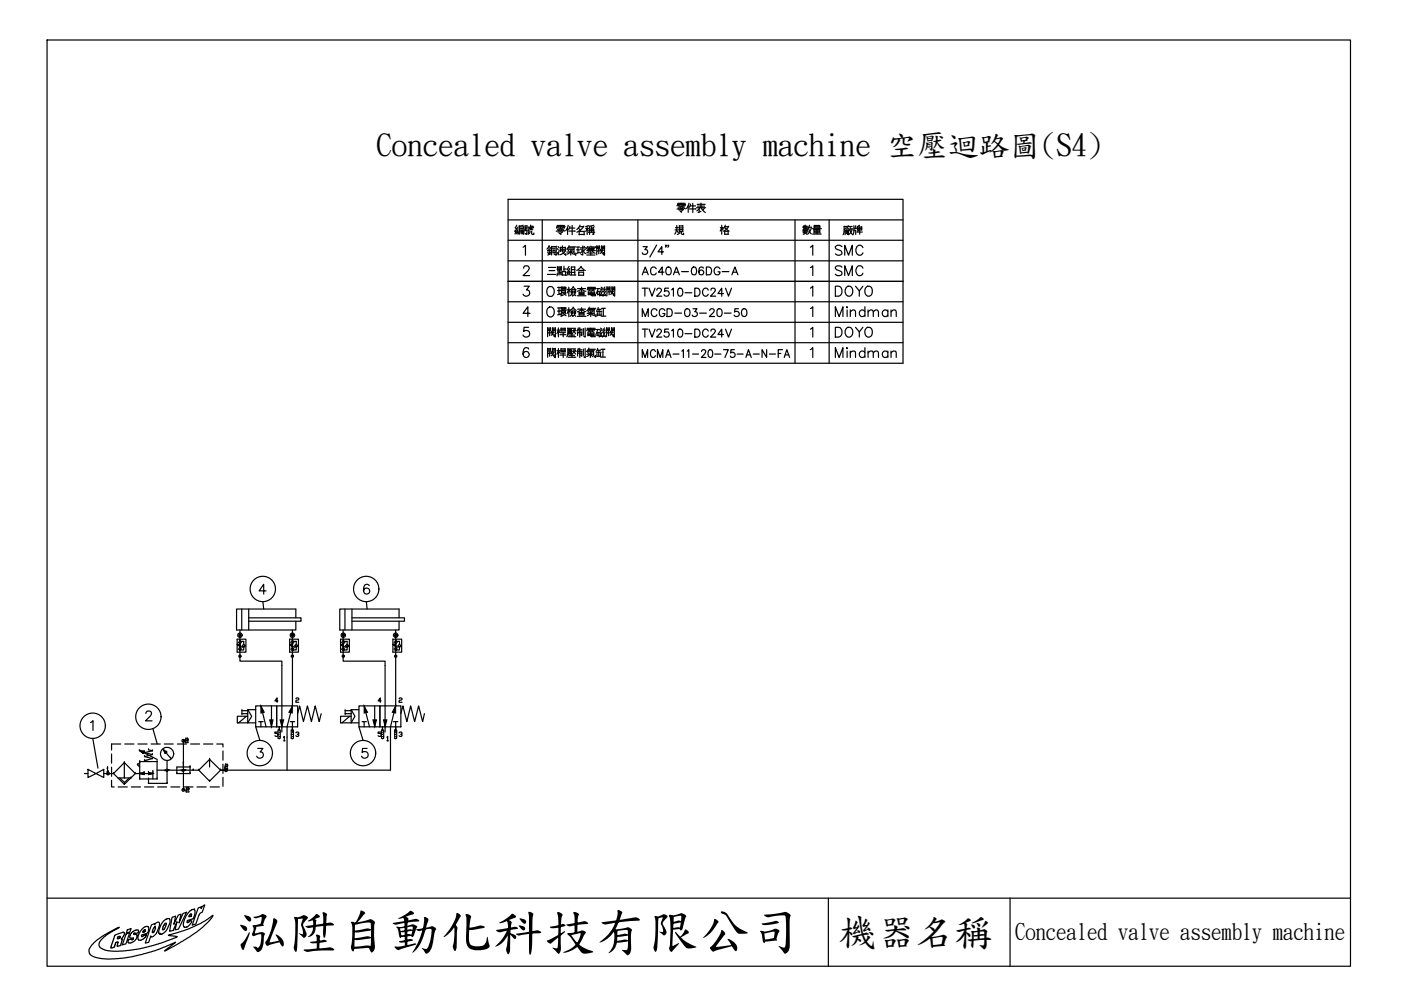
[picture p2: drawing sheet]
<svg xmlns="http://www.w3.org/2000/svg" width="297mm" height="210mm" viewBox="0 0 297 210" stroke-linecap="round" stroke-linejoin="round" font-family="sans-serif">
<path d="M10 8.5h276.3v196.4h-276.3z" fill="none" stroke="#000" stroke-width=".25"/>
<g fill="none" stroke="#000" stroke-width=".25">
<path d="M47.3 163.3h35.5M10 190.4h276.3M19.9 199.9l2.2-1.7 3.2-1.6-2.2 1.3-1.6 1.3-.5 .9 .1 .6 .3 .3 1.4 .6 2.3 .1 2.2-.2 3.2-.5 3.6-1 3.1-1.2 .4-.2-1.9-.3 4.6-1.5 2.4-1.1 2.5-1.6-.8 1.1-2.8 2.5-2.8 1.8-3.8 2.1 2.2-1.8-4.6 1.8-4.7 1.3-3.4 .4h-3l-1.7-.5-.8-.6-.1-1zM24.4 198.3l1.3-.5a.41 .41 0 0 1 .6 0 .41 .41 0 0 1-.1 .6l-.5 .7 .2 .3-.3 .8a.56 .56 0 0 1-.8 .3l.2-.5a.18 .18 0 0 0 0-.3 .18 .18 0 0 0-.3 .1l-.2 .2-.3 .8-.3 .1a.23 .23 0 0 1-.2 .1 .23 .23 0 0 1-.2-.2zM25 198.7l.1-.1a.24 .24 0 0 1 .4-.1 .24 .24 0 0 1-.2 .4 .22 .22 0 0 1-.2 .2 .22 .22 0 0 1-.2-.3zM25.9 199.2h.1M26.7 198l.8-.2-.8 2.3-.8 .2zM27 197.2l.8-.3-.3 .7-.7 .2zM27.8 197.9l.5-.5 .6-.2a.38 .38 0 0 1 .5 .3 .38 .38 0 0 1-.5 .4h-.1a.22 .22 0 0 0-.3-.1 .22 .22 0 0 0-.1 .3h.2a.4 .4 0 0 1 .5 .2 .4 .4 0 0 1-.1 .5l-.5 .7-.8 .5h-.4l-.2-.3 .1-.4 .3-.1a.31 .31 0 0 1 .3-.2 .31 .31 0 0 1 .2 .3 .19 .19 0 0 0 .2-.2 .19 .19 0 0 0-.2-.2 .42 .42 0 0 1-.5-.3 .42 .42 0 0 1 .2-.5zM28.3 199h.1M30.1 196.9l1-.5 .4 .2-.1 1.1-1 .4a.27 .27 0 0 0-.4 .1 .27 .27 0 0 0 .2 .4l.3-.3 .6-.1-.3 .5-.5 .5-.5 .2-.5-.2 .1-1.2zM30.4 197.3l.2-.1a.21 .21 0 0 1 .3 .1 .21 .21 0 0 1-.3 .2l-.3 .2z"/>
<path d="M30.7 197.5h.1M32.1 196.1l.7-.3v.2l.1-.2a.55 .55 0 0 1 .9-.1v.7a3.2 3.2 0 0 1-1.6 2.3l-.3-.3-.4 1.4-.7 .2zM32.6 196.7a.21 .21 0 0 1 .4-.1 .21 .21 0 0 1-.1 .3l-.3 .6a.22 .22 0 0 1-.2 .3 .22 .22 0 0 1-.2-.2 .22 .22 0 0 1 .2-.3zM32.9 196.5h.1M34.1 198.1h.1M34.6 195.3l.9-.6h.3l.3 .4-.1 .7-.8 1.6-.8 .6-.5 .1-.3-.3 .1-.6 .4-1.1zM34.9 195.9a.2 .2 0 0 1 .3-.1 .2 .2 0 0 1 0 .3l-.4 .8a.22 .22 0 0 1-.3 .2 .22 .22 0 0 1 0-.4zM36.5 194.5l.7-.3-.3 1.8 .9-2 .6-.2-.4 1.9 .8-2 .8-.3-1.8 3.6-.7 .2 .4-1.8-.8 1.9-.7 .2zM39.9 193.5l.9-.7a.59 .59 0 0 1 .6 .4 .59 .59 0 0 1-.1 .6l-.3 1-1 .3a.27 .27 0 0 0-.3 .2 .27 .27 0 0 0 .2 .3l.1-.1a.39 .39 0 0 1 .7-.2l-.8 1.1-.4 .2h-.5l-.2-.5 .2-.9zM40.3 193.8a.24 .24 0 0 1 .4 .2 .24 .24 0 0 1-.3 .3l-.4 .1zM40.5 194.2h.1M41.2 192.9h.1"/>
<path d="M42 192.5l.7-.3-.1 .4 .5-.6 .3-.1-.7 1.6a.9 .9 0 0 0-.6 .8l-.6 1.6-.7 .2zM175.6 190.4v14.5M214.2 190.4v14.5"/>
</g>
<!-- layer: CONNECTIONS -->
<g fill="none" stroke="#000" stroke-width=".25">
<circle cx="50.8" cy="139.1" r=".24"/>
<circle cx="50.8" cy="134.7" r=".24"/>
<circle cx="50.9" cy="134.7" r=".46"/>
<circle cx="62" cy="134.7" r=".23"/>
<circle cx="62" cy="139.1" r=".23"/>
<circle cx="62" cy="134.7" r=".47"/>
<circle cx="72.8" cy="134.7" r=".46"/>
<circle cx="72.8" cy="134.7" r=".24"/>
<circle cx="72.8" cy="139.1" r=".24"/>
<circle cx="83.9" cy="139.1" r=".24"/>
<circle cx="83.9" cy="134.7" r=".24"/>
<circle cx="83.9" cy="134.7" r=".46"/>
<circle cx="38.9" cy="157.1" r=".3"/>
<circle cx="22.9" cy="164" r=".29"/>
<circle cx="38.9" cy="167.5" r=".3"/>
<circle cx="47.9" cy="163.3" r=".29"/>
</g>
<!-- layer: 1 -->
<g fill="none" stroke="#000" stroke-width=".25">
<path d="M50.3 135.5h1.8v2.8h-1.8zM50.3 136.6l.4 .3-.4-.3 .5 .2-.1 .2zM50.5 136.2a1.02 1.02 0 0 1 0 1.5M50.9 137.8h.1M50.8 135.9l.1 .1zM50.8 136.9l-.5-.3 .5 .4 .1-.2-.6-.2 1.1 .7M50.9 133.6v6.6h8.9v15M50.9 136h.8v.7M50.9 136h.1M51 137.8h.1M51.2 136.2a.97 .97 0 0 0 0 1.4M51.3 129.1v4.5"/>
<path d="M51.3 136.9l.4 .4 .3-.4M51.7 137.3v.5h-.8M52.7 131h11.1v.7h-11.1M52.7 129.1v4.5M61.4 135.5h1.9v2.8h-1.9zM61.5 136.6l.4 .3-.4-.3 .5 .2-.1 .2zM61.6 136.2a1.06 1.06 0 0 1 .1 1.5M61.9 135.9l.1 .1zM62 137.8h.1M62 136.9l-.5-.3 .4 .4 .1-.2-.5-.2 1 .7M62 133.6v5.5M62 139.4v10.3l-1.1 4.4v9.2"/>
<path d="M62 136h.8v.7M62 136h.1M62.1 137.8h.1M62.3 136.2a.97 .97 0 0 0 0 1.4M62.5 136.9l.3 .4 .3-.4M62.7 131v-1.9h-12.5v4.5h12.5v-1.9M62.8 137.3v.5h-.8M72.2 135.5h1.9v2.8h-1.9zM72.2 136.6l.5 .3-.5-.3 .6 .2-.1 .2zM72.4 136.2a1.02 1.02 0 0 1 0 1.5M72.7 135.9l.1 .1zM72.7 136.9l-.5-.3 .5 .4 .1-.2-.6-.2 1.1 .7"/>
<path d="M72.8 137.8h.1M72.8 133.6v6.6h8.8v15M72.8 136h.8v.7M72.8 136h.1M72.9 137.8h.1M73.1 136.2a1.01 1.01 0 0 0 0 1.4M73.1 129.1v4.5M73.2 136.9l.4 .4 .3-.4M73.6 137.3v.5h-.8M74.6 131h11.2v.7h-11.2M74.6 129.1v4.5M83.3 135.5h1.9v2.8h-1.9z"/>
<path d="M83.3 136.6l.5 .3-.5-.3 .5 .2v.2zM83.6 136.2a1.02 1.02 0 0 1 0 1.5M83.9 137.8h.1M83.8 135.9l.1 .1zM83.8 136.9l-.5-.3 .5 .4 .1-.2-.6-.2 1.1 .7M83.9 136h.8v.7M83.9 133.6v5.5M83.9 139.4v10.3l-1.1 4.4v9.2M83.9 136h.1M84 137.8h.1M84.2 136.2a.97 .97 0 0 0 0 1.4M84.4 136.9l.3 .4 .3-.4"/>
<path d="M84.6 131v-1.9h-12.6v4.5h12.6v-1.9M84.7 137.3v.5h-.8M23.7 159.9v1.9M25.6 157.7h-1.9v1.3M26.4 157.7h2M29.2 157.7h2M29.6 159.1l3.7 1.9M29.6 159.1h.1M29.6 159.1l.7 .6M29.6 159.1l1 .2M30.3 159.7h.1M30.6 159.3h.1"/>
<path d="M30.6 159.3l-.3 .4M30.6 159.6h.1M30.6 159.6l1.7 .4M31.5 159h.1M31.5 159l.8 .2M32 157.7h2M32.3 160h.1M32.3 159.2h.1M32.3 160l-1.7 .4M32.3 159.2l-1.7 .4M34.7 159h.1M34.7 159l.6 .5"/>
<path d="M34.7 159l.3 .7M34.7 159l1.5 1.8M34.8 157.7h1.9M35 159.7h.1M35.3 159.5h.1M35.3 159.5l-.3 .2M37.6 157.7h1.9M38.9 157.1h.1M38.9 157.1v10.4M39.3 157.2h.1M39.3 157.5h.1M39.3 157.2v.3"/>
<path d="M39.3 157.5h.6M39.4 156.6h.1M39.4 157.1h.1M39.4 156.6l-.1 .2M39.4 156.6h.3M39.4 157.1h.3M39.4 157.1l-.1 .1M39.7 156.6h.1M39.7 157.1h.1M39.7 156.6l.2 .2M39.9 156.8h.1M39.9 156.9h.1"/>
<path d="M39.9 157.5h.1M39.9 156.8v.1M39.9 156.9l-.2 .2M40.4 157.7h1.9M43.2 157.7h1.9M46 157.7h1.3v.7M47.3 159.2v2M51.3 150.5v1M51.3 150.7h1.2M51.3 151.3h1.2M52.3 151.9l-1.7 1.4M52.5 150.5v2.8h1.7"/>
<path d="M54.2 149.7h4.5v4.4h-4.5zM54.2 150.5h-1.7l.9 1.4-.9 1.4h-2.2v-1.4h2.2M54.8 153h.5v1.1M55.3 153h.5M55.3 149.7l1.1 4.4M57.6 149.7v4.4M58.7 149.7h4.4v4.4h-4.4zM59 154.8h.4v1.7l-.2 .1-.2-.1zM59 155.7h.2M59.2 154.1v.7M59.2 155.3h.2M59.2 156.2h.2"/>
<path d="M61.5 153h.5v2.2M61.8 154.8h.4v1.7l-.2 .1-.2-.1zM61.8 155.7h.2M62 153h.5M62 155.3h.2M62 156.2h.2M63.1 151.3l.4-1.6 .8 3.3 .9-3.3 .8 3.3 .8-3.3 .9 3.3 .4-1.7M73.2 150.7h1.3M73.2 151.3h1.3M73.2 150.5v1M74.2 151.9l-1.7 1.4M74.5 150.5v2.8h1.6"/>
<path d="M76.1 149.7h4.4v4.4h-4.4zM76.1 150.5h-1.6l.8 1.4-.8 1.4h-2.3v-1.4h2.3M76.8 153h.4v1.1M77.2 149.7l1.1 4.4M77.2 153h.5M79.4 149.7v4.4M80.5 149.7h4.5v4.4h-4.5zM80.9 154.8h.5v1.7l-.3 .1-.2-.1zM80.9 155.7h.2M81.1 155.3h.3M81.1 156.2h.3M81.1 154.1v.7"/>
<path d="M83.4 153h.5v2.2M83.7 154.8h.4v1.7l-.2 .1-.2-.1zM83.7 155.7h.2M83.9 153h.5M83.9 155.3h.2M83.9 156.2h.2M85 151.3l.4-1.6 .9 3.3 .8-3.3 .8 3.3 .9-3.3 .8 3.3 .4-1.7M17.9 164h.8M18.7 163.1l1.6 .9-1.6 .9zM20.3 164l1.7-.9v1.8zM22 164h2.1M22.7 163.6h.2"/>
<path d="M22.8 162.7h.1M22.8 163.6h.1M22.8 162.7l-.1 .2M22.8 162.7v.9M22.9 164h.1M22.9 163.6h.1M23.7 165.5v1.3h.5M23.7 162.7v1.9M24.1 164h.1M24.1 164l2.3 2.3M25 164.9h2.8M25 166.8h2"/>
<path d="M25.4 164.9l1 1 1-1M26.4 166.3h.1M26.4 161.7h.1M26.4 164.9h.1M26.4 161.7l-2.3 2.3M26.4 161.7v3.2M26.4 161.7l2.3 2.3M27.8 164.9h.1M27.8 166.8h2M28.7 164h.1M28.7 164l-2.3 2.3M28.7 164h3.7"/>
<path d="M29.2 162.2h.1M29.2 162.2l.4 .4M29.6 161.7h.1M29.6 164h.1M29.6 165.2h.1M29.6 161.5h.1M29.6 161.7l-.4 .5M29.6 161.5h3.7M29.6 165.2h3.7M29.6 164l1 .2M29.6 161.5v3.7M30.6 163.8h.1"/>
<path d="M30.6 164.2h.1M30.6 163.8l-1 .2M30.6 163.8v.4M30.6 160.4h.1M30.6 161.3h.1M30.6 160.4l1.7 .4M30.6 161.3l.9 .2M30.6 166.8h2M31.5 165.2h.1M31.5 164.2h.1M31.5 163.8h.1M31.5 166.1h.1"/>
<path d="M31.5 163.8v.4M31.5 165.2v.9M31.5 163.8l.9 .2M31.5 166.1h3.9M32.3 160.8h.1M32.3 160.8l-1.7 .5M32.4 164h.1M32.4 163.5h.1M32.4 164l-.9 .2M32.4 163.5v1.7M33.3 161.5h.1M33.3 163.3h7.7"/>
<path d="M33.3 165.2h.1M33.3 161.5v3.7M33.4 166.8h1.9M35.4 163.3h.1M35.4 166.1h.1M35.4 161.2v4.9M36.2 160.8h.1M36.2 166.8h1.9M37.5 164h.1M37.5 164h2.8M38.9 167.5h.1M38.9 161.8h.1"/>
<path d="M38.9 161.4v.4M39 166.8h1.9M39.5 167.6h.1M39.5 167.9h.1M39.5 167.6v.3M39.5 167.9h.5M39.6 167.1h.1M39.6 167.5h.1M39.6 167.1l-.1 .1M39.6 167.1h.3M39.6 167.5h.3M39.6 167.5l-.1 .1"/>
<path d="M39.9 167.1h.1M39.9 167.5h.1M39.9 167.1l.1 .1M40 167.2h.1M40 167.4h.1M40 167.9h.1M40 167.2v.2M40 167.4l-.1 .1M40.3 162.6h.1M40.3 164h.1M40.3 162.6h-2.8v1.4M40.3 162.6v1.4"/>
<path d="M41 163.3h.1M41 163.3h1.1M41.8 166.8h1.9M42.1 163.3h.1M42.1 163.3l2.3 2.3M44.4 165.6h.1M44.4 161h.1M44.4 161l2.4 2.3M44.4 161v1.6M44.4 161l-2.3 2.3M44.6 166.8h1.9M45.8 163.3h.1"/>
<path d="M46.8 163.3h.1M46.8 163.3l-2.4 2.3M46.8 163.3h1.1M47.3 162v2M47.3 164.8v1.9M47.7 162.7h.1M47.7 163h.1M47.7 162.7v.3M47.7 163h.5M47.8 162.2h.1M47.8 162.6h.1M47.8 162.2l-.1 .1"/>
<path d="M47.8 162.2h.3M47.8 162.6h.3M47.8 162.6l-.1 .1M47.9 163.3h.1M48.1 162.2h.1M48.1 162.6h.1M48.1 162.2l.1 .1M48.2 162.3h.1M48.2 162.4h.1M48.2 163h.1M48.2 162.3v.1M48.2 162.4l-.1 .2"/>
<circle cx="50.9" cy="137.8" r=".13"/>
<circle cx="50.9" cy="137.8" r=".08"/>
<circle cx="50.9" cy="136" r=".08"/>
<circle cx="50.9" cy="136" r=".12"/>
<circle cx="51.7" cy="136.9" r=".24"/>
<circle cx="62" cy="137.8" r=".07"/>
<circle cx="62" cy="137.8" r=".12"/>
<circle cx="62" cy="136" r=".11"/>
<circle cx="62" cy="136" r=".1"/>
<circle cx="62.8" cy="136.9" r=".24"/>
<circle cx="72.8" cy="137.8" r=".07"/>
<circle cx="72.8" cy="136" r=".07"/>
<circle cx="72.8" cy="137.8" r=".11"/>
<circle cx="72.8" cy="136" r=".11"/>
<circle cx="73.6" cy="136.9" r=".24"/>
<circle cx="83.9" cy="137.8" r=".13"/>
<circle cx="83.9" cy="136" r=".08"/>
<circle cx="83.9" cy="137.8" r=".07"/>
<circle cx="83.9" cy="136" r=".12"/>
<circle cx="84.7" cy="136.9" r=".24"/>
<circle cx="35.4" cy="159.8" r="1.39"/>
<circle cx="35.4" cy="163.3" r=".18"/>
<circle cx="38.9" cy="163.3" r=".19"/>
</g>
<g fill="#000" stroke="#000" stroke-width=".21">
<path d="M29.6 159.1l1 .2-.3 .4zM34.7 159l.6 .5-.3 .2zM55.3 149.7l.7 1.3-.7 .2zM57.2 152.6h.7l-.3 1.5zM59.4 152.6h.7l-.3 1.5zM62 149.7v1.5l-.8-.2zM77.2 149.7l.7 1.3-.7 .2zM79.1 152.6h.7l-.4 1.5zM81.3 152.6h.7l-.4 1.5zM83.9 149.7v1.5l-.7-.2zM29.6 164l1-.2v.4zM31.5 163.8l.9 .2-.9 .2z"/>
<path d="M35.2 163.3h.4l-.3 .1zM35.3 163.2h.2l-.3 .1zM35.3 163.2h.2zM35.2 163.3l.3-.1 .1 .1zM38.7 163.3h.4l-.3 .1zM38.8 163.4h.2zM38.7 163.3l.3-.1 .1 .1zM38.8 163.4l.3-.1z"/>
<path d="M35.3 163.4h.2zM35.3 163.4l.3-.1z"/>
<path d="M38.8 163.2l-.1 .1 .3-.1zM38.8 163.2h.2z"/>
</g>
<g fill="none" stroke="#000" stroke-width=".25">
<path d="M107.7 42.3h83.8v34.7h-83.8zM107.7 55.3h83.8M107.7 50.9h83.8M107.7 46.6h83.8M115 46.6v30.4M120.2 53.4h1.3M120.3 52.8h1.4M120.5 52.5h1.4M120.6 49h1.3M120.6 52.3h1.4M120.8 48.4h1.1M120.8 58.3h1.3"/>
<path d="M121 53.4l.6 .5M121.1 56.6h.8M121.1 57.8h.8M121.1 57.2h.8M121.3 47.8v2M121.4 53l-.3 .3M121.7 53.4l.3 .7M121.7 52.7v.7M121.9 56.6v1.7M122.1 53.7v.4M122.2 52.4h.7M122.2 53h.7"/>
<path d="M122.5 52.4v1.2M122.6 48.4l.5 .4M122.7 57.7v.7M122.7 57.7h1M122.7 58.3h1M122.7 57.3h1M122.8 49v.8M122.8 49.7h1.1M122.8 49.1h1.1M122.8 48.1h.9M122.9 53.5l-.7 .2M123 47.7l-.7 1"/>
<path d="M123 52.5h1.1M123.1 52.8l.2 .3M123.2 56.5l.9 .9M123.2 56.5l-.9 .9M123.4 53.3l-.4 .4M123.6 52.2v1.9l-.4-.2M123.6 53l.6 .8M123.7 57.7v.7M123.8 47.9l-.5 .7-1 .6M123.8 52.2l.2 .2M123.9 49v.8M124.1 52.8l-.3 .3"/>
<path d="M124.2 48.4h.6M124.4 54.1h1.7M124.4 53.1h1.8M124.4 48.5l-.2 .6M124.5 48v1.7M124.5 48.5l.2 .5M124.5 52.4h1.8M124.6 52.9h1.3M124.6 52.3l-.3 .5M124.6 52.7h1.3M124.7 47.8l-.5 .2M124.7 49.2h1.4"/>
<path d="M124.8 53.7h.9M124.9 48l.2 .4M124.9 53.1l-.5 .5M125 52.4v.7M125 48.9h.9M125.3 53.3v.7M125.3 48l.2 .3M125.3 52.2v.1M125.4 48.4v.8M125.5 53.2l.7 .5M125.5 52.4v.7M125.6 49.6l.3 .1v-1.1l-.9-.1v1.2"/>
<path d="M125.9 47.8l-1 .1M126 48.1l-.4 .3M126.3 52.3l-.3 .4M126.5 52.1v1.9M126.5 52.2h.6M126.5 52.7h.6M126.5 52.5h.6M126.9 53.1v.7M127 52.8l-.3 .5M127.1 52.1v.6M127.3 52.8l.2 .6 .4 .4M127.5 52.2h.7"/>
<path d="M127.5 52.7h.7M127.5 52.5h.7M127.5 52.8l.3 .2M127.5 52.1v.6M127.7 53.2l-.4 .5M128 53.1l-1 .1M128 53.5v.3M128.2 52.8v1.3l-.3-.2M128.2 52.1v.7M135.2 46.6v30.4M168.6 46.6v30.4M171.8 56.7l.5-.3v2"/>
<path d="M175.8 46.6v30.4M191.5 59.7h-83.8h83.8M107.7 72.7h83.8M107.7 68.3h83.8M107.7 64h83.8M111.1 60.7h1.1l-.6 .8a.7 .7 0 0 1 .5 1.1 .7 .7 0 0 1-1.2-.2M112.1 69.4h-1l-.1 .9a.73 .73 0 0 1 1.1 0 .73 .73 0 0 1-.1 1.1 .73 .73 0 0 1-1.1-.4M112.1 74a.62 .62 0 0 0-.9-.2 1.24 1.24 0 0 0 .3 2 .64 .64 0 0 0 .7-.6 .64 .64 0 0 0-.6-.7 .64 .64 0 0 0-.7 .6M112.4 66.4h-1.5l1-1.4v2.1M116.1 65.4a.77 .77 0 0 1 .9-.3 .77 .77 0 0 1 .5 .8 .9 .9 0 0 1-.2 1 .9 .9 0 0 1-1 .2 1.36 1.36 0 0 1-.2-1.7zM116.1 69.5v1.9M116.1 73.8v1.9"/>
<path d="M116.1 69.6h.6M116.1 70.1h.6M116.1 69.8h.6M116.1 73.9h.6M116.1 74.2h.6M116.3 60.8a1 1 0 0 1 1.2 .5 1 1 0 0 1-.2 1.2 .75 .75 0 0 1-.9 .3 .75 .75 0 0 1-.5-.8l.1-.7zM116.5 70.5v.7M116.5 74.8v.7M116.6 70.2l-.3 .4M116.6 74.5l-.3 .5M116.7 69.5v.5M116.7 73.8v.6h-.6"/>
<path d="M116.9 70.2l.2 .5 .4 .4v-.2M116.9 74.5l.2 .6 .4 .3M117.1 69.6h.7M117.1 70.1h.7M117.1 69.8h.7M117.1 70.2l.2 .2M117.1 69.5v.5M117.1 73.8v.6h.7M117.1 73.9h.7M117.1 74.2h.7M117.1 74.6l.2 .1M117.3 70.5l-.5 .6"/>
<path d="M117.3 74.9l-.5 .5M117.5 70.5l-.9 .1M117.5 75.2v.3M117.5 74.8l-.9 .1M117.8 69.5v2l-.4-.2M117.8 73.8v2l-.4-.2M118.1 70h.6M118.1 74.4h.6M118.2 61.6h.7M118.2 60.9h.7M118.2 66h.7M118.2 65.3h.7"/>
<path d="M118.4 70l-.3 .7M118.4 74.3l-.3 .8M118.4 69.5v1.9M118.4 73.9v1.9M118.4 70l.2 .5M118.4 74.4l.2 .4M118.5 60.9v1.5M118.5 65.3v1.4M118.7 71h1.3M118.7 75.3h1.3M118.8 70.5h1.1M118.8 74.9h1.1"/>
<path d="M118.9 62.2l-.7 .3M118.9 66.6l-.7 .2M118.9 61.4h1.1M118.9 65.8h1.1M118.9 69.9h.9M118.9 69.6v.6h.9v-.6M118.9 69.6h.9M118.9 74.3h.9M118.9 74.5h.9M118.9 74h.9M118.9 73.9v.7M119 60.9h1v.3h-1z"/>
<path d="M119 65.2h1v.3h-1zM119 61.6h.9v.4h-.9zM119 66h.9v.3h-.9zM119.1 62.2v.5M119.1 66.6v.4M119.2 61.9l-.5 .5M119.2 66.3l-.5 .5M119.3 60.9v.3M119.3 65.2v.3M119.4 70.5v.9M119.4 74.9v.9M119.5 62.5l-.6 .2"/>
<path d="M119.5 66.9l-.6 .2M119.5 62.1l.5 .5M119.5 66.4l.5 .6M119.7 60.9v.3M119.7 65.2v.3M119.8 73.9v.7M120 62.2l-.4 .2M120 66.5l-.4 .2M120.3 61.4h.6M120.3 65.7h.6M120.4 70.8l-.2 .6M120.4 69.6v1.2"/>
<path d="M120.4 69.6h1.6M120.4 73.9v1.4l-.2 .4M120.4 74h1.6M120.5 71.4h1.6M120.5 75.7h1.6M120.5 61.3l-.3 .8M120.5 65.7l-.3 .8M120.6 70.7h.5M120.6 70.5h.5M120.6 75h.5M120.6 74.8h.5M120.6 60.9v1.9"/>
<path d="M120.6 65.2v2M120.6 69.8h.5v.3h-.5zM120.6 74.1h.5v.4h-.5zM120.6 61.4l.2 .5M120.6 65.8l.2 .4M120.6 69.9h.5M120.6 74.3h.5M120.6 71h1.2M120.6 75.4h1.2M120.9 70.8h.2v-.5h-.5v.5M120.9 75.1l.2 .1v-.6h-.5v.6M121.1 61.7v.4h.3v-.4h-.3"/>
<path d="M121.1 66.1v.3h.3v-.3h-.3M121.2 62.4l.3 .2M121.2 66.7l.3 .3M121.2 61.4h.7M121.2 65.8h.7M121.3 62.1l-.5 .6M121.3 66.5l-.5 .6M121.3 70.1h.8M121.3 74.5h.8M121.3 70.8v.6M121.3 75.2v.5M121.5 60.8l-.6 .7"/>
<path d="M121.5 65.1l-.6 .7M121.5 60.9l.7 .6M121.5 65.2l.7 .6M121.7 70.1l-.4 .6M121.7 74.4l-.4 .7M121.7 61.7h.3v.4h-.3zM121.7 66.1h.3v.3h-.3zM121.7 69.8v.3M121.7 74.1v.3M121.7 70.2l.3 .6M121.7 74.6l.3 .5M121.8 62.5l.3 .2"/>
<path d="M121.8 66.8l.3 .3M121.9 69.8l.1 .2M121.9 74.1l.1 .3M121.9 62.1l-.5 .7M121.9 66.5l-.5 .6M122.4 62.7h1.8M122.4 67.1h1.8M122.4 70.2h1M122.4 74.5h1M122.5 61.2h1.6M122.5 65.5h1.6M122.5 70.4v.7"/>
<path d="M122.5 70.5h.8M122.5 74.7v.8M122.5 74.9h.8M122.5 69.8h.9M122.5 74.2h.9M122.6 69.5l-.3 .7M122.6 73.9l-.3 .6M122.8 61.9h1M122.8 62.5h1M122.8 62.2h1M122.8 66.3h1M122.8 66.8h1"/>
<path d="M122.8 66.5h1M122.8 61.9v.6M122.8 66.2v.6M122.9 69.5v2M122.9 73.8v2M123.3 61.2l.4 .4 .5 .2M123.3 65.5l.4 .4 .5 .2M123.3 60.9v1M123.3 65.2v1.1M123.3 61.2l-.9 .5M123.3 65.5l-.9 .6M123.3 70.5v.7l-.2-.2"/>
<path d="M123.3 74.8v.7l-.2-.2M123.7 69.7v1.3M123.7 74v1.4M123.8 61.9v.6M123.8 66.2v.6M124.1 69.5v2l-.3-.2M124.1 73.9v1.9l-.3-.1M124.4 75.6l.7-.5 .6 .5M124.4 75.1h1.3M124.5 66.4h1.3M124.5 69.6h1.6M124.5 69.9h1.7"/>
<path d="M124.5 74.6h1.3M124.6 60.9h1.6M124.6 69.8l-.2 .3M124.6 61.2h1.7M124.6 65.9h1.4M124.6 74.7l.3 .3M124.7 71.2v-.6h1.2v.6M124.7 71.1h1.2M124.7 70.9h1.2M124.7 74.3h1.3M124.7 61.1l-.2 .3M124.7 70l.3 .1"/>
<path d="M124.7 66.1l.3 .2M124.7 61.9h1.4M124.7 62.5h1.4M124.7 62.2h1.4M124.7 65.6h1.4M124.7 61.9v.6M124.7 61.3l.4 .1M124.8 74.1h1.4M124.9 73.8l-.6 .7M124.9 65.4h1.4M124.9 65.1l-.5 .8M125 70.2l-.4 .2"/>
<path d="M125.1 61.6l-.4 .1M125.2 74.6v1.2M125.2 66.4l.6 .5M125.2 66.4l-.7 .5M125.3 69.6v1.6M125.3 65.9v1.2M125.3 60.9v1.6M125.5 70.2l.4 .2M125.5 74.7l-.2 .3M125.6 61.6l.5 .1M125.6 66.1l-.2 .2M125.8 74.4l.1 1 .3 .4"/>
<path d="M125.8 70l-.3 .1M125.9 66.4l.4 .7M126 65.8v.6M126 61.3l-.4 .1M126.1 61.9v.6M126.2 71.1v.3h-.7l-.3-.2M126.2 69.8l-.2 .2M126.3 62.5v.2h-.7l-.3-.2M126.3 75.3v.5M126.3 61.1l-.2 .3M126.4 66.6v.6M126.4 74.7h1.1"/>
<path d="M126.4 69.9h.7M126.5 66h1.1M126.5 61.2h.7M126.6 75.5h.7M126.6 74.9v.7M126.6 71.1v-.6h.4v.6l-.4 .1M126.6 66.8h.9M126.6 74.3h.7M126.6 66.3v.6M126.7 73.9l-.3 .6M126.7 62.5v-.7h.4v.7h-.4M126.7 69.9l-.4 1"/>
<path d="M126.7 65.6h.8M126.8 61.2l-.4 1M126.8 65.2l-.3 .6M126.9 74.2v1.3M127 71.1v.1M127 65.5v1.3M127.1 62.5h.1M127.2 70.5l.2 .3M127.2 70h1.1M127.3 61.7l.2 .5M127.3 61.3h1.1M127.3 75.7h1.1"/>
<path d="M127.3 69.6l.3 .2M127.3 74.9v.7M127.4 70l-.2 .5M127.4 74.1h.9M127.5 67h1M127.5 60.9l.2 .2M127.5 66.3v.6M127.5 71.1l.2 .3M127.5 61.2l-.2 .6M127.5 65.4h.8M127.6 62.4l.2 .4M127.7 70.4l-.6 1 .5-.1"/>
<path d="M127.7 62.6l-.6 .1M127.8 61.7l-.6 1M127.8 74.1v1.6M127.8 70.5l.3 .3M127.9 65.4v1.6M127.9 61.7l.3 .5M128.1 69.9l-.2 .6M128.2 69.5l-.2 .3M128.2 61.3l-.2 .5M128.2 71.1l.2 .3M128.3 60.8l-.3 .3M128.3 70.4l-.6 1"/>
<path d="M128.3 62.4l.2 .4M128.3 71.3l-.6 .1M128.4 61.7l-.6 1M128.4 62.6l-.6 .1M128.6 69.5v1.9M128.6 69.6h.6M128.6 70.1h.6M128.6 69.8h.6M128.7 60.8v1.9M128.7 60.9h.6M128.7 61.1h.6M129 70.5v.7"/>
<path d="M129.1 70.2l-.3 .4M129.1 61.8v.7M129.2 69.5v.5M129.2 61.5l-.3 .5M129.3 60.8v.6h-.6M129.4 70.2l.2 .5 .4 .4v-.2M129.5 61.5l.2 .6 .4 .3v-.2M129.7 69.6h.5M129.7 70.1h.5M129.7 69.8h.5M129.7 70.2l.2 .2M129.7 69.5v.5"/>
<path d="M129.7 60.8v.6h.6M129.7 60.9h.6M129.7 61.1h.6M129.7 61.5l.2 .2M129.8 70.5l-.5 .6M129.9 61.9l-.4 .5M130 70.5l-.9 .1M130.1 61.7l-.9 .2M130.2 69.5v2l-.3-.2M130.3 60.8v2l-.3-.2M171.8 61.1l.5-.4v2.1M171.8 65.4l.5-.4v2.1"/>
<path d="M171.8 69.8l.5-.4v2.1M171.8 74.1l.5-.4v2.1M56.4 125.3h-1.5l1-1.4v2.1M78.3 124.2a.6 .6 0 0 0-.6-.3 .6 .6 0 0 0-.5 .4 1.14 1.14 0 0 0 .5 1.7 .66 .66 0 0 0 .7-.6 .66 .66 0 0 0-.6-.8 .66 .66 0 0 0-.7 .7M19.2 153.2l.5-.4v2.1M30.9 151.3l.1-.3 .3-.2h.4l.3 .2a.67 .67 0 0 1-.2 .9l-1 .9h1.4M54.6 158.7h1.1l-.6 .7a.7 .7 0 0 1 .6 1.2 .7 .7 0 0 1-1.3-.3M77.8 158.7h-.9l-.1 .9a.73 .73 0 0 1 1.1 0 .73 .73 0 0 1-.2 1.1 .73 .73 0 0 1-1-.4"/>
</g>
<g fill="none" stroke="#000" stroke-width=".25">
<path d="M55.7 127.6l.2 1.5M77.7 127.6l.1 1.5M19.7 156.6l1.1 6.3M32.4 154.5l.9 3.2M54.2 154.1l.9 2.9M76.1 154.1l.9 2.9"/>
<circle cx="55.7" cy="124.9" r="2.69"/>
<circle cx="77.6" cy="124.9" r="2.69"/>
<circle cx="19.6" cy="153.9" r="2.69"/>
<circle cx="31.5" cy="152" r="2.69"/>
<circle cx="55.1" cy="159.7" r="2.69"/>
<circle cx="77" cy="159.7" r="2.69"/>
</g>
<!-- layer: TEXT -->
<g fill="none" stroke="#000" stroke-width=".25">
<path d="M58.9 148.6h-.6l.4-.6v.9M58.9 155.2h-.6v.3h.4l.2 .2v.3l-.2 .1-.4-.1M60.1 156.3l.2-.2v1M60.1 157.1h.3M62.7 148.1l.2-.1 .5 .1-.2 .3-.5 .2v.3h.7M62.7 155.4l.2-.2 .5 .2-.2 .3h-.2M63.2 155.7l.2 .1-.2 .3-.5-.1M80.8 148.6h-.6l.4-.6v.9M80.8 155.2h-.6v.3h.4l.2 .2v.3l-.2 .1-.4-.1M82 156.3l.2-.2v1M82 157.1h.4M84.6 148.1l.2-.1 .4 .1-.1 .3-.5 .2v.3h.6"/>
<path d="M84.6 155.4l.5-.2 .1 .3-.3 .2M85.1 155.7l.1 .1-.1 .3-.5-.1"/>
</g>
<text font-size="19.8" x="95.6" y="52.9">編號</text>
<text font-size="11.9" x="166.9" y="54">數量</text>
<text font-size="11.5" x="173.2" y="53.3">廠牌</text>
<g font-size="10.9">
<text x="49.9" y="200.8">泓陞自動</text>
<text x="93.5" y="200.8">化科技有限公司</text>
</g>
<text font-size="9.7" x="139.3" y="51.5">規 格</text>
<g font-size="8.2">
<text x="177.8" y="200.2">機器</text>
<text x="194.1" y="200.2">名稱</text>
</g>
<g font-size="6.6">
<text x="79.8" y="32.8">Concealed valve assembly machine 空壓迴路 (S4)</text>
<text x="214.1" y="32.8">圖</text>
</g>
<g font-size="5.3">
<text x="176.4" y="55.4">SMC</text>
<text x="176.4" y="59.6">SMC</text>
<text x="176.4" y="63.9">DOYO</text>
<text x="176.4" y="68.4">Mindman</text>
<text x="176.4" y="72.7">DOYO</text>
<text x="176.4" y="76.9">Mindman</text>
</g>
<g font-size="4.9">
<text x="135.1" y="59.6">AC40A-06DG-A</text>
<text x="135.1" y="68.4">MCGD-03-20-50</text>
<text x="135.1" y="72.7">TV2510-DC24V</text>
<text x="215.2" y="199.1">Concealed valve assembly machine</text>
</g>
<g font-size="4.4">
<text x="135.1" y="63.9">TV2510-DC24V</text>
<text x="135.1" y="76.9">MCMA-11-20-75-A-N-FA</text>
</g>
</svg>
